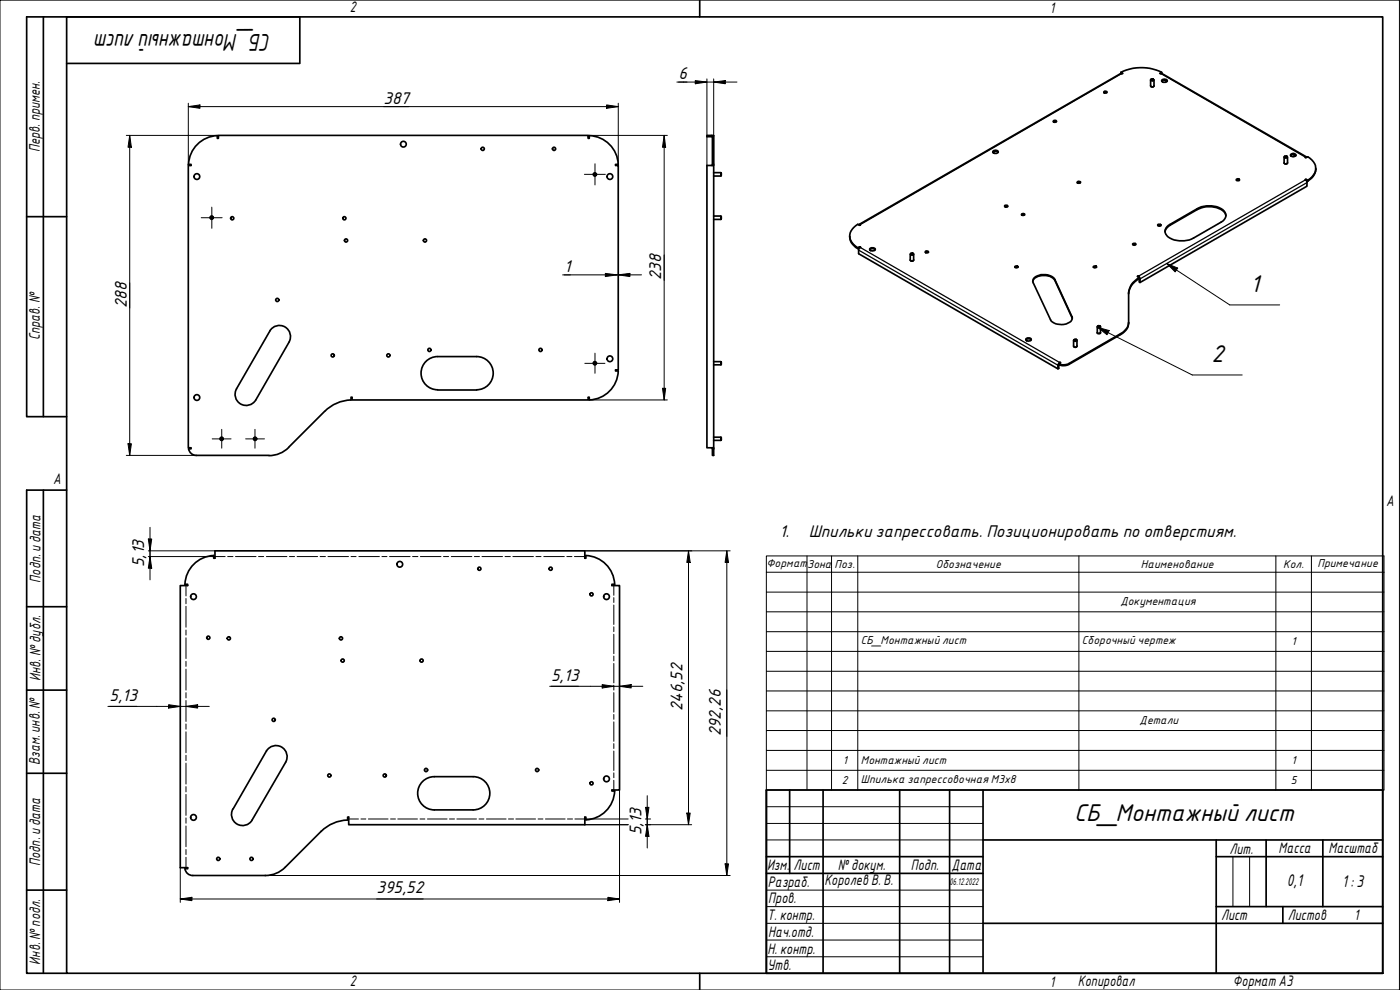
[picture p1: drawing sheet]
<svg xmlns="http://www.w3.org/2000/svg" width="420mm" height="297mm" viewBox="0 0 420 297" stroke-linecap="round" stroke-linejoin="round" font-family="sans-serif">
<g fill="none" stroke="#000" stroke-width=".51">
<path d="M316.2 36.2h.8a.45 .45 0 0 1-.4 .5 .45 .45 0 0 1-.5-.3zM316.2 36.5h.9M331.3 27.8l.4-.2 .5 .2M331.3 27.5h.9a.45 .45 0 0 1-.4 .4 .45 .45 0 0 1-.5-.3zM336.4 21.7l.6 .3-.4 .1M336.4 21.7a13.9 13.9 0 0 1 12.2 0M336.4 21.7l.2 .4M336.6 22.1h-.3l-78.5 45.3M345.3 24v1.8l.4 .3 .6-.3v-1.8M345.6 23.7l-.2 .1a.46 .46 0 0 0 .4 .6 .46 .46 0 0 0 .5-.3l-.2-.4M348.4 22.1h.3l43.4 25M348.6 21.7l-.6 .3 .4 .1"/>
<path d="M348.6 21.7l-.2 .4M348.7 24.1a.92 .92 0 0 1 1.6 .3 .86 .86 0 0 1-.9 .4 .86 .86 0 0 1-.7-.7zM348.7 24.4l.6-.4 .6 .1 .4 .3M349.4 24l.7 .5M56.5 49.3h.8v.3h-.8v84.8h.8v.3h-.7a2.37 2.37 0 0 0 2.3 1.9h21.8M176.8 40.7v.8h-.3v-.9h-111v.9h-.3v-.8a9 9 0 0 0-8.6 8.6M176.9 40.7a9 9 0 0 1 8.6 8.6M185.5 49.3h-.8v.3h.8v61.4h-.8v.3h.8M212.2 49.6h2v84.8h-2zM213.5 40.6h-1.3v.4h1.3M213.5 40.9l.4 .4M213.5 40.6l.4 .1"/>
<path d="M213.8 49.6v-.3h.4v.3M213.8 49.3v-8.6h.4v8.6M214.2 51.8h2.1M214.2 52.8h2.1M216.3 51.8v1zM297.9 45.7l.7-.3 1 .3M298 45.4a.85 .85 0 0 1 .9-.3 .85 .85 0 0 1 .6 .7 .85 .85 0 0 1-.9 .3 .85 .85 0 0 1-.6-.7zM298.7 45.3l-.7 .5M323.3 54.8l.4-.1 .5 .1M323.4 54.5h.8a.49 .49 0 0 1-.4 .5 .49 .49 0 0 1-.5-.3zM371 53.8l.4-.2 .6 .2a.49 .49 0 0 1-.5 .4 .49 .49 0 0 1-.5-.4zM371.1 54.1h.8"/>
<path d="M385.4 47.2v1.7l.4 .3 .6-.3v-1.7M385.6 46.9l.4-.1 .2 .3-.6 .1zM385.6 46.8l-.2 .2a.49 .49 0 0 0 .5 .4 .49 .49 0 0 0 .4-.4l-.2-.2M387.3 46.3a.85 .85 0 0 1 .9-.3 .85 .85 0 0 1 .7 .7 .85 .85 0 0 1-.9 .3 .85 .85 0 0 1-.7-.7zM387.3 46.7l.7-.4 .9 .4M388 46.3l.8 .5M391.9 54l.6 .3M391.9 53.8v.2M392.2 47.2h-.5l.2 .2 .6-.4a3.8 3.8 0 0 1 2 5l-.8 1.1-1.2 1M392.5 54.1l-.6-.3-.2 .1 .5 .6v1.4l-50.1 28.9M392.5 54.1v.2M394.9 50.5a4.5 4.5 0 0 1-2.4 3.8"/>
<path d="M214.2 64.8h2.1M214.2 65.8h2.1M216.3 64.8v1zM255 70.9a4 4 0 0 0 2.4 3.7M257.7 67.5h.6l-.3 .1-.6-.3a3.8 3.8 0 0 0-2 5l.8 1.1 1.2 .9M258 74l-.6 .3v.3l.6-.3v-.3l.3 .2-.6 .6v1.3l59.8 34.6M261 74.6a.9 .9 0 0 1 1-.3 .9 .9 0 0 1 .6 .7 .88 .88 0 0 1-.9 .3 .88 .88 0 0 1-.7-.7zM261 74.9l.7-.3 .9 .3M273.2 76.2v1.8l.4 .3 .6-.3v-1.8M273.4 76l-.2 .2a.49 .49 0 0 0 .5 .4 .49 .49 0 0 0 .5-.4l-.3-.2M277.7 75.4h.9a.45 .45 0 0 1-.4 .5 .45 .45 0 0 1-.5-.3zM277.7 75.7l.4-.1 .5 .1"/>
<path d="M301.6 61.6h.7l.2 .2a.46 .46 0 0 1-.6 .3 .46 .46 0 0 1-.3-.5zM301.6 62h.8M304.6 79.9l.6-.1 .4 .3-.6 .3-.4-.2zM306.6 64.5h.9M306.6 64.2h.9a.45 .45 0 0 1-.4 .4 .45 .45 0 0 1-.5-.3zM328.2 79.9l.5-.1 .4 .3-.6 .3-.3-.2zM339.9 73.1l.7-.1 .3 .2a.48 .48 0 0 1-.5 .4 .48 .48 0 0 1-.5-.5zM340 73.4h.8M347.5 67.7h.9M347.5 67.4l.6-.1 .3 .2a.48 .48 0 0 1-.5 .4 .48 .48 0 0 1-.4-.5zM350.2 68.1l9.1-5.5a7.3 7.3 0 0 1 8 .7 2.07 2.07 0 0 1-.8 3.4l-8.3 4.7a7.3 7.3 0 0 1-8-.7 1.84 1.84 0 0 1 0-2.6zM367.9 64.8a3.8 3.8 0 0 0-3.5-2.6l-2.3-.2-2.8 .9-8.2 4.7-1.2 1.1-.3 .8"/>
<path d="M81.4 98.8a3.3 3.3 0 0 1 4.4-.5 3.3 3.3 0 0 1 .9 4.4l-9.9 17.3a3.3 3.3 0 0 1-4.6 1.2 3.3 3.3 0 0 1-1.2-4.5zM304.6 80.2h.9M309.9 84.4a3.7 3.7 0 0 1 4.6-1.6l1.5 .6 .5 .7 5.3 11.5M310.4 83.4a4.6 4.6 0 0 1 6.1 .4l5.3 11.5a2.93 2.93 0 0 1-3.8 2l-1.2-.2-1.3-.8-5.4-11.5-.1-.7zM328.2 80.2h.9M329.3 98v1.9l.2 .2 .8-.2v-1.9M329.6 97.8l-.3 .2a.49 .49 0 0 0 .5 .3 .49 .49 0 0 0 .5-.3l-.3-.2M338.7 96.8l-.4 1.5-.9 1-1.1 .8-15.9 9.2-1.6 .2-1-.3M341.6 82.8v.3M341.9 83.3l-.6-.4h.4l.4 .6v1.3l-.2-.2v-1M341.9 83.3a5.6 5.6 0 0 0-3.2 4.6v9.1l-.2 1.1-.6 1-1.6 1.3-15.5 8.9-1.5 .4-1.5-.2M341.9 83.6a5.8 5.8 0 0 0-3.2 4.6"/>
<path d="M341.9 83.3v.3M131.4 117h11.7M143 107a5 5 0 0 1 5 5 5 5 0 0 1-5 5M143.1 107h-11.7a5 5 0 0 0-5 5 5 5 0 0 0 4.9 5M185.5 111.4a9 9 0 0 1-8.6 8.6M214.2 108.5h2.1M214.2 109.5h2.1M216.3 108.5v1zM307.9 101.6a.85 .85 0 0 1 .9-.3 .85 .85 0 0 1 .6 .7 .85 .85 0 0 1-.9 .4 .85 .85 0 0 1-.6-.8zM307.9 102l.6-.4 1 .4M318 108.8h.3l-.5 .4v1.3l-.3 .2v-1.1zM318.1 108.7v.3"/>
<path d="M322.2 102.1v1.8l.4 .3 .6-.3v-1.8M322.4 101.9l.4-.1 .2 .3-.4 .1zM322.5 101.8l-.2 .2a.49 .49 0 0 0 .4 .4 .49 .49 0 0 0 .5-.4l-.2-.2M86.6 134.3a8.4 8.4 0 0 1-5.9 2.4M97.4 123.4l-10.8 10.8M176.8 120v-.8h-.3v.8h-70.8v-.8h-.4v.8a11.7 11.7 0 0 0-7.8 3.4M213.8 134.4v.3h.4M214.2 134.4v2.2h-.4v-1.9M214.2 131.2h2.1M214.2 132.1h2.1M216.3 131.2v.9zM64.1 166.7v.8h.4v-2.2h111v2.2h.3v-.8"/>
<path d="M64.2 166.7a9 9 0 0 0-8.7 8.6h.8v.4h-2.2v84.6h2.2v.4h-.8M175.8 166.7a9 9 0 0 1 8.7 8.6h-.9v.4h2.3v61.3h-2.3v.3h.9a9 9 0 0 1-8.7 8.7M79.9 225.3l-9.9 17.4M79.9 225.4a3.3 3.3 0 0 1 4.6-1.3 3.3 3.3 0 0 1 1.2 4.6l-10 17.3a3.3 3.3 0 0 1-4.6 1.3 3.3 3.3 0 0 1-1.2-4.6M142 233h-11.7a5 5 0 0 0-5 5 5 5 0 0 0 5 5h11.7M142 233a5 5 0 0 1 5 5 5 5 0 0 1-5 5M96.4 249.4l-10.8 10.8M104.3 246.1a11.7 11.7 0 0 0-7.9 3.4M104.3 246v-.8h.3v2.2h70.9v-2.2h.3v.8M85.6 260.2a8.4 8.4 0 0 1-5.9 2.5h-21.9a2.32 2.32 0 0 1-2.3-2"/>
<circle cx="345.8" cy="23.8" r=".3"/>
<circle cx="59.1" cy="53" r=".86"/>
<circle cx="121.1" cy="43.3" r=".86"/>
<circle cx="144.9" cy="44.7" r=".48"/>
<circle cx="166.3" cy="44.7" r=".48"/>
<circle cx="178.5" cy="52.3" r=".48"/>
<circle cx="178.5" cy="52.3" r=".35"/>
<circle cx="183" cy="53" r=".86"/>
<circle cx="63.5" cy="65.3" r=".48"/>
<circle cx="63.5" cy="65.3" r=".35"/>
<circle cx="69.7" cy="65.5" r=".48"/>
<circle cx="103.3" cy="65.5" r=".48"/>
<circle cx="103.9" cy="72.2" r=".48"/>
<circle cx="127.5" cy="72.2" r=".48"/>
<circle cx="273.6" cy="76.1" r=".3"/>
<circle cx="83.2" cy="90" r=".48"/>
<circle cx="329.7" cy="97.9" r=".3"/>
<circle cx="59.1" cy="119.3" r=".86"/>
<circle cx="99.9" cy="106.6" r=".48"/>
<circle cx="116.6" cy="106.6" r=".48"/>
<circle cx="128.9" cy="105" r=".48"/>
<circle cx="162.2" cy="105" r=".48"/>
<circle cx="178.5" cy="109" r=".48"/>
<circle cx="178.5" cy="109" r=".35"/>
<circle cx="183" cy="107.7" r=".86"/>
<circle cx="66.5" cy="131.7" r=".48"/>
<circle cx="66.5" cy="131.7" r=".35"/>
<circle cx="76.5" cy="131.7" r=".48"/>
<circle cx="76.5" cy="131.7" r=".35"/>
<circle cx="58.1" cy="179" r=".86"/>
<circle cx="120" cy="169.3" r=".86"/>
<circle cx="143.9" cy="170.6" r=".48"/>
<circle cx="165.3" cy="170.6" r=".48"/>
<circle cx="177.5" cy="178.3" r=".48"/>
<circle cx="182" cy="179" r=".86"/>
<circle cx="62.5" cy="191.3" r=".48"/>
<circle cx="68.7" cy="191.5" r=".48"/>
<circle cx="102.3" cy="191.5" r=".48"/>
<circle cx="102.8" cy="198.2" r=".48"/>
<circle cx="126.5" cy="198.2" r=".48"/>
<circle cx="82.1" cy="216" r=".48"/>
<circle cx="98.8" cy="232.7" r=".48"/>
<circle cx="115.5" cy="232.7" r=".48"/>
<circle cx="127.9" cy="231" r=".48"/>
<circle cx="161.2" cy="231" r=".48"/>
<circle cx="177.5" cy="235" r=".48"/>
<circle cx="182" cy="233.7" r=".86"/>
<circle cx="58.1" cy="245.3" r=".86"/>
<circle cx="65.5" cy="257.7" r=".48"/>
<circle cx="75.5" cy="257.7" r=".48"/>
</g>
<path d="M336.6 22.1l-78.5 45.4M348.4 22.1l43.4 25.2M391.8 54l-50.1 28.9v.3M392.2 54.8l-50.1 28.9-.2-.1M257.7 75l59.8 34.6 .3-.1M258.1 74.2l59.9 34.6v.3M351.1 67.4v.2M359.3 62.6v.3M316.5 83.8v.3M321.7 95v.2M320.8 109.1v.2M336.3 100.1v.3" fill="none" stroke="#000" stroke-width=".38"/>
<circle cx="258" cy="74.3" r=".25" fill="#000"/>
<g fill="none" stroke="#000" stroke-width=".3">
<path d="M55.8 175.7v3.1M55.8 179.6v1.6M64.5 167h3.1M68.3 167h1.6M70.7 167h6.1M77.6 167h1.5M79.9 167h6.2M86.9 167h1.5M89.2 167h6.1M96.1 167h1.6M98.4 167h6.2M105.3 167h1.6"/>
<path d="M107.7 167h6.2M114.6 167h1.5M116.9 167h6.2M123.8 167h1.6M126.2 167h6.1M133.1 167h1.5M135.4 167h6.2M142.4 167h1.5M144.7 167h6.1M151.6 167h1.6M153.9 167h6.2M160.8 167h1.6"/>
<path d="M163.2 167h6.2M170.1 167h1.5M172.4 167h3.1M184.2 175.7v2.9M184.2 179.3v1.5M55.8 181.9v6.3M55.8 189v1.5M55.8 191.4v6.2M55.8 198.4v1.5M184.2 181.5v5.9M184.2 188.1v1.4M184.2 190.3v5.8"/>
<path d="M184.2 196.8v1.5M184.2 199.1v5.8M55.8 200.8v6.3M55.8 207.8v1.6M55.8 210.2v6.3M55.8 217.2v1.6M55.8 219.6v6.3M184.2 205.6v1.5M184.2 207.8v5.9M184.2 214.4v1.4M184.2 216.6v5.8M55.8 226.6v1.6"/>
<path d="M55.8 229v6.3M55.8 236v1.6M55.8 238.4v6.3M184.2 223.1v1.5M184.2 225.3v5.9M184.2 231.9v1.4M184.2 234.1v2.9M55.8 245.4v1.6M55.8 247.8v6.2M55.8 254.9v1.5M55.8 257.2v3.1M104.6 245.7h3"/>
<path d="M108.3 245.7h1.5M110.6 245.7h5.9M117.2 245.7h1.5M119.4 245.7h5.9M126 245.7h1.5M128.3 245.7h5.9M134.9 245.7h1.5M137.1 245.7h5.9M143.8 245.7h1.4M146 245.7h5.9M152.6 245.7h1.5M154.8 245.7h5.9"/>
<path d="M161.5 245.7h1.4M163.7 245.7h5.9M170.3 245.7h1.5M172.5 245.7h3"/>
</g>
<path d="M20 5.1h395v286.9h-395zM210 0v5.1M210 292v5" fill="none" stroke="#000" stroke-width=".51"/>
<path d="M0 0h420v297h-420z" fill="none" stroke="#000" stroke-width=".3"/>
<g fill="none" stroke="#000" stroke-width=".51">
<path d="M230 237h185v55h-185zM237 237v25.1M247 237v55M270 237v55M285 237v55M295 237v55M230 257h65M295 252h120M365 257h50M365 252v40M380 252v20M397 252v20"/>
<path d="M230 262.1h65M295 277h120M365 272h50M385 272v5"/>
</g>
<path d="M230 242h65M230 247.1h65M230 252h65M370 257v15M375 257v15M230 267.1h65M230 272h65M230 277h65M230 282.1h65M230 287.1h65" fill="none" stroke="#000" stroke-width=".3"/>
<path d="M13 5.1v119.9M20 19h70v-13.9h-82v119.9h12M8 65h12M13 147.1v144.9M20 147.1h-12v144.9h12M8 182h12M8 207.1h12M8 232h12M8 267.1h12" fill="none" stroke="#000" stroke-width=".51"/>
<g fill="none" stroke="#000" stroke-width=".3">
<path d="M56.5 32l3.5-.5v1zM56.5 32h129M56.5 31v18.6M182.1 31.5l3.4 .5-3.4 .5zM185.5 31v18.6M203.1 24.6h18.1M208.7 24.2l3.5 .4-3.5 .5zM212.2 23.7v25.9M214.2 24.6l3.5-.4v.9zM214.2 23.7v25.9M37.9 40.6h27.6M38.9 40.6l.5 3.6h-1z"/>
<path d="M38.9 40.6v96M176.5 40.6h23.8M199.3 40.6l.5 3.6h-1zM199.3 40.6v79.4M168.8 82.5h23.7M169.4 82.5h1.8M181.7 82l3.5 .5-3.5 .5zM185.5 82.5l3.5-.5v1zM198.8 116.5h1l-.5 3.5zM37.9 136.6h21M38.4 133.1h1l-.5 3.5zM176.5 120h23.8"/>
<path d="M45 158.2v15.8M44.5 161.7h1l-.5 3.6zM44.5 167h20M44.5 165.3h20M45 167l.5 3.5h-1zM175.5 165.3h43.6M206.6 165.3l.5 3.5h-1zM206.6 165.3v82.1M218.1 165.3l.5 3.5h-1zM218.1 165.3v97.4M32.4 211.9h30.4M50.6 211.4l3.5 .5-3.5 .6z"/>
<path d="M55.8 211.9l3.5-.5v1.1zM165 205.9h27.9M180.7 205.4l3.5 .5-3.5 .5zM185.9 205.9l3.5-.5v1zM185.9 237v33.7M194.2 238.7v15.7M175.5 245.7h13M175.5 247.4h13M193.7 245.7h1.6M193.7 247.4h13.9M193.7 242.2h1.1l-.6 3.5zM194.2 247.4l.6 3.5h-1.1z"/>
<path d="M206.1 244h1l-.5 3.4zM217.6 259.2h1l-.5 3.5zM54.1 269.7l3.5-.5v1zM54.1 269.7h131.8M54.1 260.3v10.4M79.7 262.7h139.4M182.4 269.2l3.5 .5-3.5 .5z"/>
</g>
<g fill="#000">
<path d="M56.5 32l3.5-.5v1z" fill-rule="evenodd"/>
<path d="M182.1 31.5l3.4 .5-3.4 .5z" fill-rule="evenodd"/>
<path d="M208.7 24.2l3.5 .4-3.5 .5z" fill-rule="evenodd"/>
<path d="M214.2 24.6l3.5-.4v.9z" fill-rule="evenodd"/>
<path d="M38.9 40.6l.5 3.6h-1z" fill-rule="evenodd"/>
<path d="M199.3 40.6l.5 3.6h-1z" fill-rule="evenodd"/>
<path d="M181.7 82l3.5 .5-3.5 .5z" fill-rule="evenodd"/>
<path d="M185.5 82.5l3.5-.5v1z" fill-rule="evenodd"/>
<path d="M198.8 116.5h1l-.5 3.5z" fill-rule="evenodd"/>
<path d="M38.4 133.1h1l-.5 3.5z" fill-rule="evenodd"/>
<path d="M44.5 161.7h1l-.5 3.6z" fill-rule="evenodd"/>
<path d="M45 167l.5 3.5h-1z" fill-rule="evenodd"/>
<path d="M206.6 165.3l.5 3.5h-1z" fill-rule="evenodd"/>
<path d="M218.1 165.3l.5 3.5h-1z" fill-rule="evenodd"/>
<path d="M50.6 211.4l3.5 .5-3.5 .6z" fill-rule="evenodd"/>
<path d="M55.8 211.9l3.5-.5v1.1z" fill-rule="evenodd"/>
<path d="M180.7 205.4l3.5 .5-3.5 .5z" fill-rule="evenodd"/>
<path d="M185.9 205.9l3.5-.5v1z" fill-rule="evenodd"/>
<path d="M193.7 242.2h1.1l-.6 3.5z" fill-rule="evenodd"/>
<path d="M194.2 247.4l.6 3.5h-1.1z" fill-rule="evenodd"/>
<path d="M206.1 244h1l-.5 3.4z" fill-rule="evenodd"/>
<path d="M217.6 259.2h1l-.5 3.5z" fill-rule="evenodd"/>
<path d="M54.1 269.7l3.5-.5v1z" fill-rule="evenodd"/>
<path d="M182.4 269.2l3.5 .5-3.5 .5z" fill-rule="evenodd"/>
</g>
<path d="M175.4 52.3h6.3M178.6 49.1v6.4M60.4 65.3h6.3M63.6 62.2v6.3M175.5 109h6M178.6 106v6M63.7 131.7h5.6M66.5 128.8v5.7M73.7 131.7h5.7M76.5 128.8v5.7" fill="none" stroke="#000" stroke-width=".3"/>
<g fill="none" stroke="#000" stroke-width=".3">
<path d="M350.1 79l3.3 1.4-.7 1.2zM350.1 79l19 12.5h14.9M329.4 98.2l3.5 1-.7 1.2zM329.4 98.2l28.4 14.3h15M230 166.8h185.4v70.2h-185.4zM230 171.7h185.4M230 177.7h185.4M242.2 166.8v70.2M249.6 166.8v70.2M257.4 166.8v70.2M323.8 166.8v70.2M382.9 166.8v70.2"/>
<path d="M393.6 166.8v70.2M230 183.6h185.4M230 189.5h185.4M230 195.4h185.4M230 201.4h185.4M230 207.3h185.4M230 213.3h185.4M230 219.2h185.4M230 225.2h185.4M230 231.1h185.4"/>
</g>
<g fill="#000">
<path d="M329.4 98.2l3.5 1-.7 1.2z" fill-rule="evenodd"/>
<path d="M350.1 79l3.3 1.4-.7 1.2z" fill-rule="evenodd"/>
</g>
<g font-size="7">
<text x="81.3" y="10.3" transform="rotate(180 81.3 10.3)">СБ_Монтажныйлист</text>
<text x="375.2" y="87.7">1</text>
<text x="363.5" y="108.8">2</text>
<text x="322.4" y="246.2">СБ_Монтажный лист</text>
</g>
<g font-size="4.9">
<text x="203.6" y="23.8">6</text>
<text x="115.1" y="31.1">387</text>
<text x="169.4" y="81.6">1</text>
<text x="198.4" y="84.1" transform="rotate(-90 198.4 84.1)">238</text>
<text x="38" y="92.4" transform="rotate(-90 38 92.4)">288</text>
<text x="233.9" y="161.1">1.</text>
<text x="242.7" y="161.1">Шпильки запрессовать. Позиционировать по отверстиям.</text>
<text x="43.3" y="170.2" transform="rotate(-90 43.3 170.2)">5,13</text>
<text x="165.4" y="204.2">5,13</text>
<text x="32.9" y="210.2">5,13</text>
<text x="204.9" y="213.5" transform="rotate(-90 204.9 213.5)">246,52</text>
<text x="216.3" y="221" transform="rotate(-90 216.3 221)">292,26</text>
<text x="192.5" y="250.6" transform="rotate(-90 192.5 250.6)">5,13</text>
<text x="113" y="268">395,52</text>
<text x="386.2" y="265.9">0,1</text>
<text x="402.8" y="266.2">1: 3</text>
</g>
<g font-size="4.4">
<text x="105" y="3.7">2</text>
<text x="315" y="3.8">1</text>
<text x="11.9" y="45.6" transform="rotate(-90 11.9 45.6)">Перв. примен.</text>
<text x="12" y="102.2" transform="rotate(-90 12 102.2)">Справ. №</text>
<text x="16" y="145.2">A</text>
<text x="416" y="151.7">A</text>
<text x="12.2" y="174.8" transform="rotate(-90 12.2 174.8)">Подп. идата</text>
<text x="12.2" y="204.3" transform="rotate(-90 12.2 204.3)">Инв. №дубл.</text>
<text x="12" y="229.5" transform="rotate(-90 12 229.5)">Взам. инв. №</text>
<text x="369" y="256.1">Лит.</text>
<text x="383.7" y="256.1">Масса</text>
<text x="398.7" y="256.1">Масштаб</text>
<text x="12.1" y="259.8" transform="rotate(-90 12.1 259.8)">Подп. идата</text>
<text x="230.2" y="261.1">Изм.</text>
<text x="238.2" y="261.1">Лист</text>
<text x="251.5" y="261">№докум.</text>
<text x="273.4" y="261.2">Подп.</text>
<text x="285.6" y="261.2">Дата</text>
<text x="230.4" y="266.1">Разраб.</text>
<text x="247.4" y="265.7">Королев В. В.</text>
<text x="230.6" y="271.1">Пров.</text>
<text x="230.3" y="276.1">Т. контр.</text>
<text x="230.5" y="281.1">Нач.отд.</text>
<text x="366.5" y="276.1">Лист</text>
<text x="386.5" y="276.1">Листов</text>
<text x="406.4" y="276">1</text>
<text x="230.4" y="286.1">Н. контр.</text>
<text x="12.1" y="289.4" transform="rotate(-90 12.1 289.4)">Инв. №подл.</text>
<text x="230.3" y="291.1">Утв.</text>
<text x="105" y="295.9">2</text>
<text x="315" y="296.1">1</text>
<text x="323.5" y="295.8">Копировал</text>
<text x="370" y="295.8">Формат А3</text>
</g>
<g font-size="3.3">
<text x="230" y="170.1">Формат</text>
<text x="242.3" y="170.4">Зона</text>
<text x="250.4" y="170.4">Поз.</text>
<text x="280.9" y="170.4">Обозначение</text>
<text x="342.4" y="170.4">Наименование</text>
<text x="385.1" y="170.4">Кол.</text>
<text x="395.4" y="170.1">Примечание</text>
<text x="336.2" y="181.5">Документация</text>
<text x="258.3" y="193.3">СБ_Монтажный лист</text>
<text x="324.7" y="193.3">Сборочный чертеж</text>
<text x="387.6" y="193.7">1</text>
<text x="341.9" y="217.3">Детали</text>
<text x="252.9" y="229.3">1</text>
<text x="258.3" y="229.3">Монтажный лист</text>
<text x="387.6" y="229.3">1</text>
<text x="252.7" y="235.3">2</text>
<text x="258.3" y="234.9">Шпилька запрессовочная М3x8</text>
<text x="387.3" y="235.3">5</text>
</g>
<text font-size="2.8" x="285" y="265.5">06.12.2022</text>
</svg>
